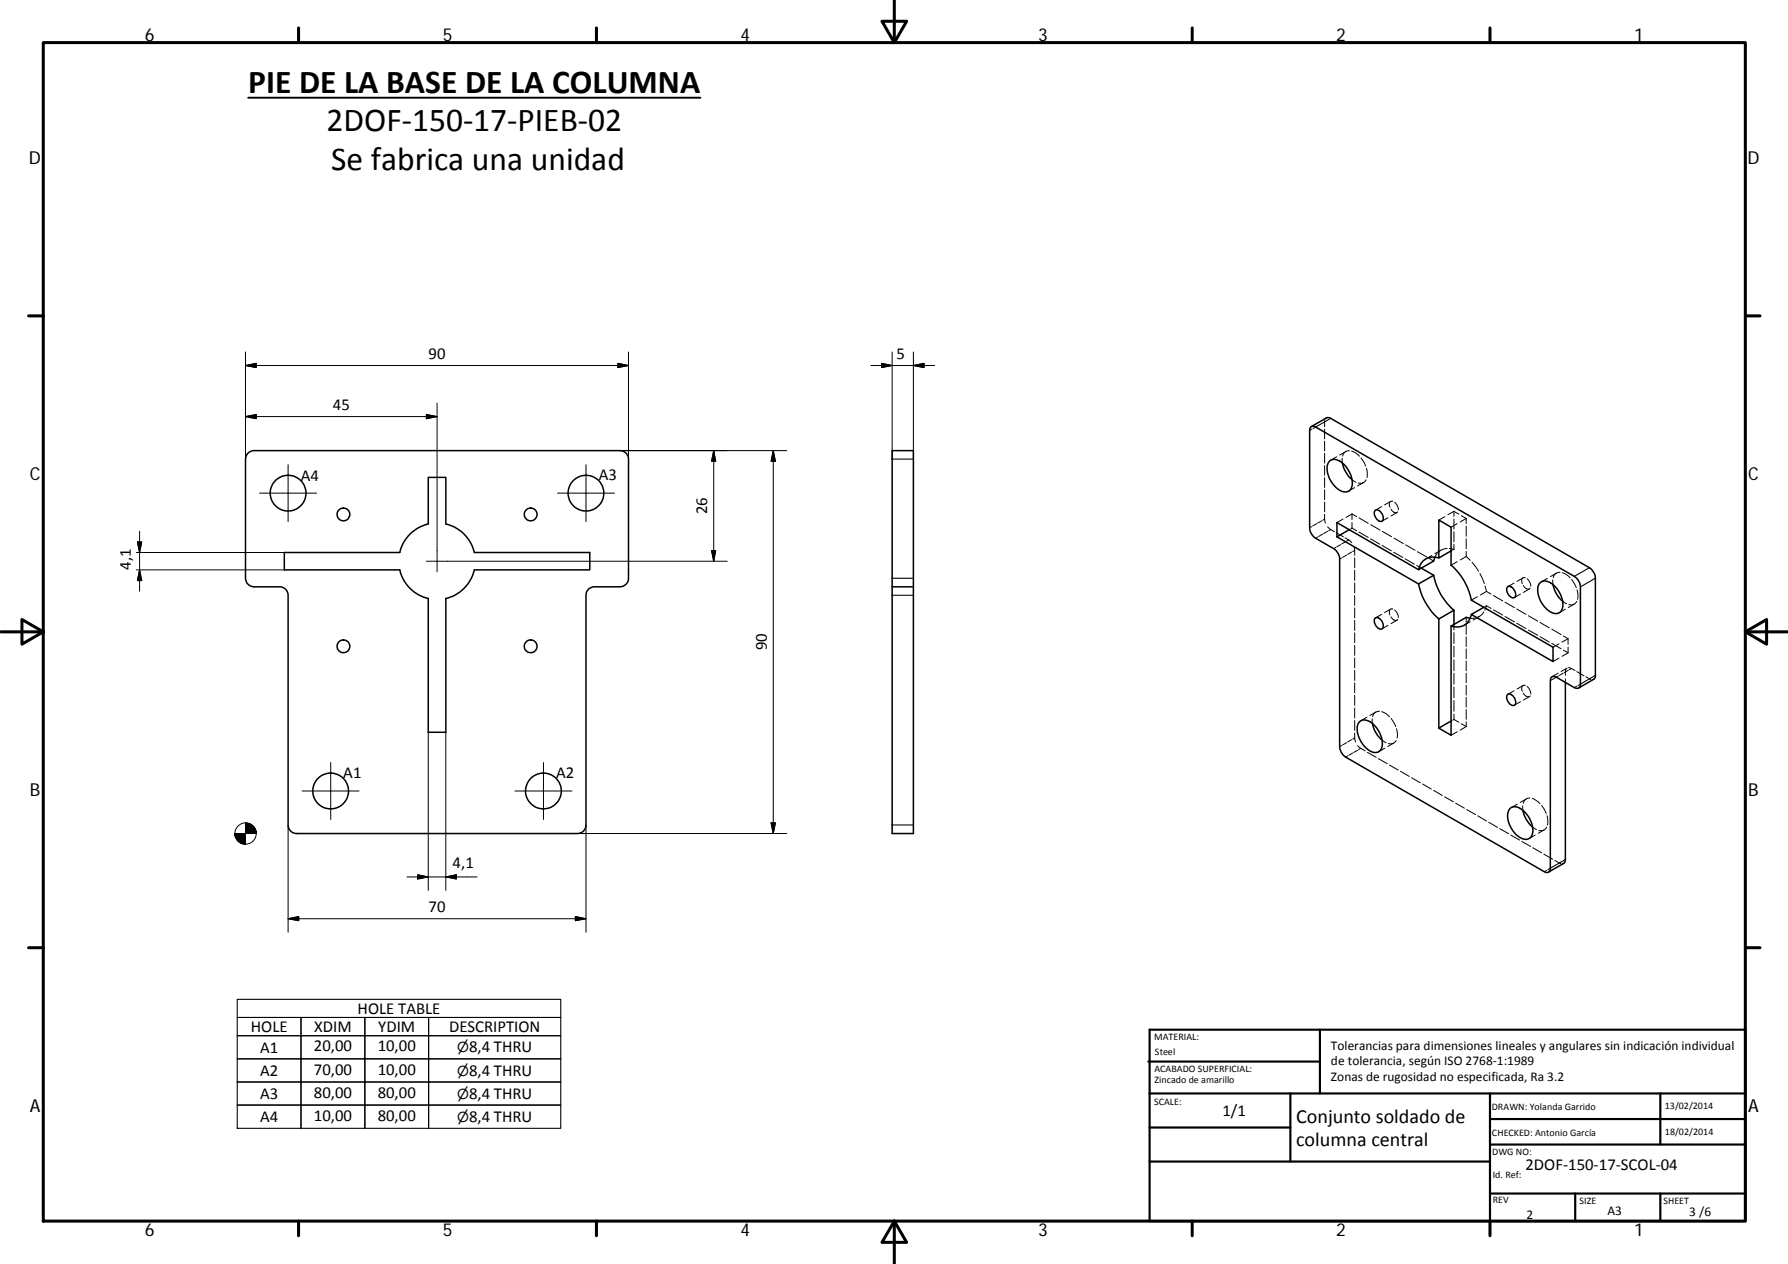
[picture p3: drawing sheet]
<svg xmlns="http://www.w3.org/2000/svg" width="420mm" height="297mm" viewBox="0 0 420 297" stroke-linecap="round" stroke-linejoin="round" font-family="sans-serif">
<g fill="none" stroke="#000" stroke-width=".36">
<path d="M58.4 106.4l1.3-.5h86a2 2 0 0 1 2 2v28a2 2 0 0 1-2 2h-6a1.96 1.96 0 0 0-2 2v54a2 2 0 0 1-2 2h-66a2 2 0 0 1-2-2v-54a1.97 1.97 0 0 0-2-2h-6a2.04 2.04 0 0 1-2-2v-28l.1-.7zM209.6 105.9h5v90h-5zM307.9 100.5l.6-.3 .6 .2 60.8 35a3.2 3.2 0 0 1 1.5 2.5v22.9a.88 .88 0 0 1-.5 .9 .88 .88 0 0 1-1-.1l-4.2-2.5a.86 .86 0 0 0-1 0 .86 .86 0 0 0-.4 .9v44a.87 .87 0 0 1-.4 .9 .87 .87 0 0 1-1 0l-46.7-27a3.2 3.2 0 0 1-1.4-2.4v-44.1a3.1 3.1 0 0 0-1.4-2.5l-4.3-2.4a3.2 3.2 0 0 1-1.3-2.5v-22.8zM308.2 100.2l3.5-2h.8l61 35.2a3.3 3.3 0 0 1 1.4 2.5v23.1l-.4 .6-3.5 2.1M312.4 108.4a2.28 2.28 0 0 1 3.1 .5 5.9 5.9 0 0 1 2.1 5.6 1.78 1.78 0 0 1-3 .6 5.9 5.9 0 0 1-2.5-6.2zM315.4 108.8a7.4 7.4 0 0 0 2.3 3.9M323.1 120a1.29 1.29 0 0 1 1.8 1 .95 .95 0 0 1-.5 1.6 1.99 1.99 0 0 1-1.3-2.6zM66.8 129.8h27.1a8.9 8.9 0 0 1 6.7-6.7v-10.9h4.2v10.9a9 9 0 0 1 6.7 6.7h27.1v4.1h-27.1a9.1 9.1 0 0 1-6.7 6.8v31.4h-4.2v-31.4a8.9 8.9 0 0 1-6.7-6.8h-27.1zM209.6 137.9h5M314.2 126.2l19.1 11M314.2 126.2v-3.4l19.1 11.1 3.6-2.1 .3-.8M317.1 124.5l-2.9 1.7"/>
<path d="M333.3 137.2a15 15 0 0 0 4.8 8.3M334 133.5l2.9 1.7M336.9 135.2a14.2 14.2 0 0 0 4.8 8.2M336.9 135.2l-3.6 2M338.1 131.1a3.5 3.5 0 0 0-4.8 2.8M341 129.5l-2.9 1.6v-8.9l2.9 1.7v8.9a14.4 14.4 0 0 1 4.7 8.2l19.2 11.1v3.4l-19.2-11.1 3-1.7M354.2 137.9a1.32 1.32 0 0 1 1.8 1.1 .95 .95 0 0 1-.5 1.5 1.96 1.96 0 0 1-1.3-2.6zM361.9 137a2.23 2.23 0 0 1 3.1 .4 5.8 5.8 0 0 1 2 6 1.82 1.82 0 0 1-2.9 .3 6 6 0 0 1-2.6-6.2zM364.9 137.4a6.7 6.7 0 0 0 2.3 3.9M323.1 145.3a1.32 1.32 0 0 1 1.8 1 .95 .95 0 0 1-.5 1.5 1.96 1.96 0 0 1-1.3-2.5zM338.1 145.5v25.6M341 147.1v25.7l-2.9-1.7"/>
<path d="M341.7 143.4l-3.6 2.1M341.7 143.4v3.3M345.5 145.3l-1-.2-3.5 2M345.7 144.4a3.4 3.4 0 0 1-4.7 2.7M319.5 169.6a2.29 2.29 0 0 1 3.1 .5 5.8 5.8 0 0 1 2 5.9 1.98 1.98 0 0 1-3.2 .1 5.6 5.6 0 0 1-2.1-6.2zM322.5 170a6.9 6.9 0 0 0 2.3 3.9M341 169.4l-2.9 1.7M354.2 163.2a1.56 1.56 0 0 1 2 1.6 .78 .78 0 0 1-.5 1 .78 .78 0 0 1-1-.4 1.88 1.88 0 0 1-.5-2.2zM367.8 160.4v41.8l-.2 .6-3.7 2.1M354.8 190a2.28 2.28 0 0 1 3.1 .5 5.9 5.9 0 0 1 2.1 5.7 1.79 1.79 0 0 1-3 .5 5.9 5.9 0 0 1-2.5-6.2zM357.9 190.4a7.2 7.2 0 0 0 2.2 4"/>
<circle cx="67.7" cy="115.9" r="4.2"/>
<circle cx="137.7" cy="115.9" r="4.2"/>
<circle cx="80.7" cy="120.9" r="1.48"/>
<circle cx="124.7" cy="120.9" r="1.49"/>
<circle cx="80.7" cy="151.9" r="1.49"/>
<circle cx="124.7" cy="151.9" r="1.5"/>
<circle cx="77.7" cy="185.9" r="4.2"/>
<circle cx="127.7" cy="185.9" r="4.2"/>
</g>
<g fill="none" stroke="#000" stroke-width=".23">
<path d="M57.7 85.9l2.5-.5v1zM57.7 97.9l2.5-.5v1zM57.7 85.9h90M57.7 97.9h45M57.7 82.7v25.2M100.2 97.4l2.5 .5-2.5 .5zM102.7 94.7v39.7M145.2 85.4l2.5 .5-2.5 .5zM147.7 82.7v25.2M204.6 85.9h15.1M207.1 85.4l2.5 .5-2.5 .5zM209.6 82.7v25.2"/>
<path d="M214.6 82.7v25.2M214.6 85.9l2.5-.5v1zM311.3 98.8v1.5M311.7 98.2l-.2 .2M61 115.9h13.4M67.7 109.2v13.4M131 115.9h13.4M137.7 109.2v13.4M167.7 105.9v26M167.7 105.9l.5 2.5h-1zM181.7 105.9v90M181.7 105.9l.5 2.5h-1z"/>
<path d="M184.9 105.9h-39.2M308.3 100.8l-.5 .4M309.1 100.4l-.5 .3M311.3 100.8v2.3M311.3 103.7v2.3M311.3 106.6v2.2M311.3 109.4v2.3M311.3 112.3v2.3M311.3 115.1v2.3M311.3 118v2.3M314.1 107.3l-1.4 .8M315.4 107.7v1.1"/>
<path d="M316.3 106.1l-1.5 .8M317.1 105.9a1.53 1.53 0 0 0-1.6 1.3M317.6 106l.8 .3 1.1 .9M317.7 112.7l.9 .6M318.3 114.6l-1.4 .8M319.8 107.6l1.1 1.9M320.5 113.4l-1.5 .8M321 112.8a1.55 1.55 0 0 1-1.9 .7M321.1 110l.1 2.2M324.7 119l-1.5 .9M326.8 117.8l-1.4 .8M326.8 119.7a1.08 1.08 0 0 0 1.7 .6"/>
<path d="M327.3 117.8a.84 .84 0 0 0-.8 .5 .84 .84 0 0 0 .1 .9M327.7 118a2.5 2.5 0 0 1 .9 1.8M32 133.9h34.8M32 129.8h34.8M32.3 127.4h1l-.5 2.4zM32.8 124.8v14.1M32.8 133.9l.5 2.5h-1zM100.2 131.9h70.7M167.2 129.4h1l-.5 2.5zM308.2 123.8l-.4 .2M309.4 123.1l-.9 .5M309.6 126.2l-.5 .3"/>
<path d="M310.6 122.4l-1 .5M310.8 125.5l-1 .6M311.3 122l-.5 .3M311.3 120.8v1.2M311.3 122l.2 .9M312 123.8l.7 .6M312 124.8l-.9 .6M312.7 124.4l-.5 .3M312.7 124.4l.8 .5M313.9 128.7l-.5 .2M314 125.2l1.7 1M315 128l-.9 .5"/>
<path d="M315.3 131.1l-.5 .3M315.6 122l-1.4 .8M316.1 126.4l.8 .5M316.2 127.3l-.9 .5M316.5 130.4l-1 .6M316.9 126.9l-.4 .2M316.9 126.9l.8 .6M317.3 124.4l-.2 .1M317.6 129.7l-.9 .6M317.7 124.1l-.2 .1M317.7 120.8v1.3M317.7 122.8v1.3"/>
<path d="M317.7 120.8l-1.4 .8M317.7 124.1l1.1 .6M317.7 120.8l1.1 .6M318.1 128.4l.2 .9M318.3 129.3l-.4 .3M318.3 129.3v1.2M318.3 131.1v2.4M318.3 134v2.4M318.3 137v2.3M318.3 139.9v2.4M319.3 125l2.2 1.3M319.4 121.7l2.1 1.3"/>
<path d="M322 126.6l2.2 1.3M322.1 123.3l2.2 1.3M324.8 128.2l2.2 1.2M324.8 124.9l2.2 1.2M326.2 121.7l-1.4 .8M327.5 129.8l2.2 1.2M327.6 126.5l2.2 1.2M328.3 120.4l-1.4 .9M330.2 131.3l2.1 1.3M330.3 128l2.2 1.3M332.9 132.9l1.1 .6M333.1 129.6l2.1 1.3"/>
<path d="M335.8 131.2l1.1 .6M336.5 130.5l-1.4 .8M337.7 130l-.5 1M338.6 129.3l-1.4 .8M339.5 121.4l-1.4 .8M340.1 128.9l-1.2 .2-.8 .6M340.6 128.9l1.1 .2M341.2 129.3l-.2 .2M341.7 120.2l1.1 .6M341.7 129.1l-.3 .1M341.7 120.2v1.1M341.7 122v2.3"/>
<path d="M341.7 124.9v2.4M341.7 127.9v1.2M341.7 120.2l-1.5 .8M342.4 132l-1.4 .8M342.4 123.1l-1.4 .8M343.4 121.2l1.1 .6M344.5 130.8l-1.4 .8M344.5 121.8l-1.4 .9M344.5 121.8v1.2M344.5 123.6v2.4M344.5 126.6v2.4M344.5 129.6v1.2"/>
<path d="M344.5 130.8l1 .9M345.9 132.1l1.5 2.1M347.8 134.8l1 2.3M349 137.7l.3 1.3M349.3 139l1.1 .6M349.3 139l-1.4 .8M350.9 140l2.2 1.2M355.8 137l-1.4 .8M357.3 139.6l-1.5 .8M357.9 135.8l-1.4 .8M358 137.6a1.02 1.02 0 0 0 1.6 .6M358.4 135.8a.82 .82 0 0 0-.8 .4 .82 .82 0 0 0 .1 1"/>
<path d="M358.8 136a2.41 2.41 0 0 1 .9 1.8M359.4 138.4l-1.4 .8M363.6 135.9l-1.4 .8M364.9 136.3v1.1M365.7 134.7l-1.4 .8M366.6 134.5a1.57 1.57 0 0 0-1.6 1.2M367.1 134.6l.8 .3 1.1 .9M369.3 136.2l1.1 1.9M370.6 138.6l.2 1-.1 1.2M318.3 142.9v2.3M318.3 145.8v2.3M318.3 148.7v2.4"/>
<path d="M318.3 151.7v2.3M318.3 154.6v2.4M318.3 157.5v2.4M324.7 144.4l-1.5 .8M326.2 147l-1.4 .8M326.8 143.2l-1.4 .8M326.8 144.9a1.02 1.02 0 0 0 1.7 .7M327.3 143.1a.81 .81 0 0 0-.8 .5 .81 .81 0 0 0 .1 .9M327.7 143.4a2.42 2.42 0 0 1 .9 1.7M328.3 145.7l-1.4 .9M341.7 146.7v1.3M341.7 148.7v2.5"/>
<path d="M341.7 151.8v2.6M341.7 155v2.6M341.7 158.2v2.6M344.5 145.1v1.1M344.5 146.8v2.3M344.5 149.6v2.3M344.5 152.5v2.3M344.5 155.3v2.3M344.5 158.2v2.3M345.5 146.1l-1.4 .8M346.5 145.3h-1M347.2 140.2l-1.5 .8"/>
<path d="M347.6 144.9l-1.4 .8M348.7 143.8l-.8 .9-.9 .4M348.9 142.6l-.2 .1M349.3 142.3l1.1 .7M349.3 142.3l-.2 .2M349.3 142.3l-.4 1.1M350.9 143.3l2.2 1.2M353.7 141.5l2.2 1.3M353.7 144.9l2.2 1.3M356.4 143.1l2.2 1.3M356.4 146.5l2.2 1.2M359.1 144.7l2.2 1.3"/>
<path d="M359.1 148.1l2.2 1.2M361.9 146.3l2.2 1.3M361.9 149.6l2.2 1.3M364.6 147.8l2.2 1.3M364.6 151.2l2.2 1.3M366.1 158.2l-1.4 .8M366.2 158.9l-.5 .2M366.3 151.3l-1.4 .8M366.3 154.6l-1.4 .9M367.2 141.3l.9 .6M367.4 158.2l-1 .5M367.4 149.5l1.1 .6"/>
<path d="M367.4 152.8l1.1 .6M367.8 143.2l-1.4 .8M367.8 159.5v.9M368 157.2l-.2 1.5M368.2 157l-1.4 .8M368.5 150.1l-1.4 .8M368.5 150.1v1.3M368.5 152.1v1.3M368.5 153.4l-1.4 .8M368.5 157.5l-.9 .6M368.6 156.9l.7 .2M369.3 157.1l-.5 .3"/>
<path d="M369.3 157.1l.8 .5M369.9 142l-1.4 .8M370.5 157.8l1.7 1M370.5 141.3a1.55 1.55 0 0 1-1.9 .8M372.6 159l1.2 .7M374.5 159.6l-.3 .1M77.7 179.2v13.4M100.6 172.1v37.2M104.8 172.1v37.2M127.7 179.2v13.4M315.3 175.2l-.5 .3M316.5 174.5l-1 .5"/>
<path d="M316.7 177.6l-.5 .3M317.6 173.8l-.9 .6M317.9 177l-1 .5M318.3 173.4l-.4 .3M318.3 160.5v2.3M318.3 163.4v2.4M318.3 166.4v2.3M318.3 169.3v2.3M318.3 172.3v1.1M318.3 173.4l.2 1M319 175.2l.8 .7M319.1 176.3l-1 .5"/>
<path d="M319.8 175.9l-.5 .2M319.8 175.9l1 .6M321.2 168.6l-1.4 .8M321.3 176.8l2.1 1.2M322.5 168.9v1.1M323.3 167.3l-1.4 .8M323.9 178.3l2.1 1.2M324.2 167.2a1.53 1.53 0 0 0-1.7 1.2M324.7 167.2l1.1 .6 .7 .6M324.8 173.9l.9 .6M325.4 175.8l-1.4 .9M326.5 179.8l2.1 1.2"/>
<path d="M326.9 168.8l1.1 2M327.5 174.6l-1.4 .8M328.1 174a1.51 1.51 0 0 1-1.9 .8M328.2 171.3l.2 .9-.1 1.2M341.2 169.3l-.2 .1M341.7 161.4v2.6M341.7 164.6v2.6M341.7 167.8v1.3M341.7 169.1l-.3 .1M341.7 169.1l1.1 .6M342.4 172l-1.4 .8M343.4 170.1l1.1 .7"/>
<path d="M344.5 161.1v2.2M344.5 163.9v2.3M344.5 166.8v2.2M344.5 169.6v1.2M344.5 170.8l-1.4 .8M355.8 162.3l-1.4 .8M357.3 164.9l-1.5 .8M357.9 161.1l-1.4 .8M358 162.9a1.02 1.02 0 0 0 1.6 .6M358.4 161.1a.8 .8 0 0 0-.8 .4 .8 .8 0 0 0 .1 1M358.8 161.3a2.41 2.41 0 0 1 .9 1.8M359.4 163.7l-1.4 .8"/>
<path d="M370.5 161.2l-.6 .4M371.4 160.8l-.6 .3M67.7 193.9v25.2M71 185.9h13.4M121 185.9h13.4M135.7 195.9h49.2M137.7 193.9v25.2M181.2 193.4h1l-.5 2.5zM329.1 181.3l2.1 1.2M331.7 182.8l2 1.2M334.3 184.2l2 1.2M336.9 185.7l2 1.2"/>
<path d="M339.5 187.2l2 1.2M342.1 188.7l2 1.2M344.6 190.2l2.1 1.2M347.2 191.7l2.1 1.2M349.8 193.2l2.1 1.2M352.4 194.7l2.1 1.2M355 196.2l2.1 1.2M356.5 189l-1.4 .8M357.6 197.7l2.1 1.2M357.8 189.4l.1 1M358.7 187.7l-1.5 .9M359.5 187.5a1.53 1.53 0 0 0-1.6 1.3"/>
<path d="M360.1 187.6l1.8 1.2M360.1 194.4l.9 .6M360.2 199.2l2.1 1.2M360.8 196.2l-1.5 .9M362.3 189.3l1 1.9M362.9 195l-1.4 .8M363.4 194.4a1.47 1.47 0 0 1-1.8 .7M363.5 191.7l.2 1v1.2M67.7 215.9l2.5-.5v1zM67.7 215.9h70M95.6 206.1h16.5M98.2 205.6l2.4 .5-2.4 .5z"/>
<path d="M104.8 206.1l2.4-.5v1zM135.2 215.4l2.5 .5-2.5 .5zM362.8 200.7l2.1 1.2M363.4 204.5l-.5 .4M364.3 204l-.6 .4M365.4 202.2l1.3 .7M367.4 202.9l-.3 .1"/>
<circle cx="57.7" cy="195.9" r="2.51"/>
</g>
<g fill="none" stroke="#000" stroke-width=".25">
<path d="M312.7 98.3l-3.6 2.1M209.6 107.9h5M209.6 135.9h5M209.6 139.9h5M373.5 133.4l-3.6 2M374.9 135.9l-3.5 2M365.7 159.1l-1.4 .9M374.9 158.7l-3.5 2.1M209.6 193.9h5M367.8 202l-3.5 2M55.7 239.1h15v4.3M55.7 234.8h76.1v30.4h-76.1z"/>
<path d="M85.7 239.1v26.1M131.8 239.1h-61.1v26.1v-5.5h-15h76.1h-31.1v-5.4M70.7 248.8v-5.4h-15h76.1h-31.1v-4.3v26.1M100.7 243.4v5.4h31.1h-76.1h15v5.5M100.7 248.8v5.5h31.1h-76.1h15v5.4"/>
</g>
<g fill="none" stroke="#000" stroke-width=".71">
<path d="M10.2 10h399.9v277h-399.9zM70.2 6.6v3.4M140.2 6.6v3.4M207.3 5h5.8l-2.9 5zM210.2 0v10M280.2 6.6v3.4M350.1 6.6v3.4M6.7 74.2h3.5M410.1 74.2h3.5M.2 148.5h10M5.2 145.6l5 2.9-5 2.9zM410.1 148.5l5-2.9v5.8z"/>
<path d="M410.1 148.5h10M6.7 222.7h3.5M410.1 222.7h3.5M70.2 287v3.4M140.2 287v3.4M210.2 287l2.9 5h-5.8zM210.2 287v10M280.2 287v3.4M350.1 287v3.4"/>
</g>
<g fill="none" stroke="#000" stroke-width=".51">
<path d="M269.8 249.5h40.4M270.1 242h140v45h-140zM270.1 257h140M303.2 257v16M310.2 242v15M350.1 257v30M390.2 257v12M270.1 265h33.1M270.1 273h80M350.1 269h60M350.1 263h60M350.1 280.5h60"/>
<path d="M370.2 280.5v6.5M390.2 280.5v6.5"/>
</g>
<path d="M58.3 23h106.3" fill="none" stroke="#000" stroke-width=".46"/>
<g fill="#000" stroke="#000" stroke-width=".23">
<path d="M57.7 85.9l2.5-.5v1zM57.7 97.9l2.5-.5v1zM100.2 97.4l2.5 .5-2.5 .5zM145.2 85.4l2.5 .5-2.5 .5zM207.1 85.4l2.5 .5-2.5 .5zM214.6 85.9l2.5-.5v1zM167.7 105.9l.5 2.5h-1zM181.7 105.9l.5 2.5h-1zM32.3 127.4h1l-.5 2.4zM32.8 133.9l.5 2.5h-1zM167.2 129.4h1l-.5 2.5zM55.2 195.9l.1 .7z"/>
<path d="M55.2 195.9l.2 1zM55.2 195.9l.4 1.3zM55.2 195.9l.6 1.6zM55.2 195.9l.9 1.9-.3-.3zM55.2 195.9l1.2 2.1-.3-.2zM55.2 195.9l1.5 2.3-.3-.2zM55.2 195.9l1.8 2.4-.3-.1zM55.2 195.9l2.1 2.5-.3-.1zM55.2 195.9l2.5 2.5h-.4zM57.7 193.4l2.5 2.5h-2.5zM55.2 195.9h2.5v2.5zM60.1 195.2l.1 .7z"/>
<path d="M60 194.8l.2 1.1zM59.8 194.5l.4 1.4zM59.6 194.2l.6 1.7zM59.3 194l.3 .2 .6 1.7zM59.1 193.8l.2 .2 .9 1.9zM58.7 193.6l.4 .2 1.1 2.1zM58.4 193.5l.3 .1 1.5 2.3zM58 193.4l.4 .1 1.8 2.4zM57.7 193.4h.3l2.2 2.5zM181.2 193.4h1l-.5 2.5zM67.7 215.9l2.5-.5v1zM98.2 205.6l2.4 .5-2.4 .5z"/>
<path d="M104.8 206.1l2.4-.5v1zM135.2 215.4l2.5 .5-2.5 .5z"/>
</g>
<g font-size="7.9">
<text x="58.3" y="21.8">PIE DE LA BASE DE LA COLUMNA</text>
<text x="76.7" y="30.9">2DOF‐150‐17‐PIEB‐02</text>
<text x="77.8" y="39.9">Se fabrica una unidad</text>
</g>
<g font-size="4.7">
<text x="304.6" y="263.9">Conjunto soldado de</text>
<text x="304.6" y="269.3">columna central</text>
</g>
<g font-size="4.2">
<text x="34" y="9.6">6</text>
<text x="104" y="9.6">5</text>
<text x="174" y="9.6">4</text>
<text x="244" y="9.6">3</text>
<text x="314" y="9.6">2</text>
<text x="384" y="9.6">1</text>
<text x="6.8" y="38.7">D</text>
<text x="410.6" y="38.7">D</text>
<text x="7" y="112.9">C</text>
<text x="410.8" y="112.9">C</text>
<text x="7" y="187.1">B</text>
<text x="410.8" y="187.1">B</text>
<text x="7" y="261.3">A</text>
<text x="410.8" y="261.3">A</text>
<text x="34" y="290.4">6</text>
<text x="104" y="290.4">5</text>
<text x="174" y="290.4">4</text>
<text x="244" y="290.4">3</text>
<text x="314" y="290.4">2</text>
<text x="384" y="290.4">1</text>
</g>
<g font-size="3.9">
<text x="100.7" y="84.3">90</text>
<text x="210.6" y="84.3">5</text>
<text x="78.2" y="96.3">45</text>
<text x="70.7" y="112.9">A4</text>
<text x="140.7" y="112.9">A3</text>
<text x="166.1" y="120.9" transform="rotate(-90 166.1 120.9)">26</text>
<text x="30.7" y="133.9" transform="rotate(-90 30.7 133.9)">4,1</text>
<text x="180.2" y="152.9" transform="rotate(-90 180.2 152.9)">90</text>
<text x="80.7" y="182.9">A1</text>
<text x="130.7" y="182.9">A2</text>
<text x="106.4" y="204">4,1</text>
<text x="100.7" y="214.3">70</text>
<text x="84" y="238.2">HOLE TABLE</text>
<text x="58.9" y="242.5">HOLE</text>
<text x="73.8" y="242.5">XDIM</text>
<text x="88.9" y="242.5">YDIM</text>
<text x="105.5" y="242.5">DESCRIPTION</text>
<text x="61.1" y="247.4">A1</text>
<text x="73.8" y="247.1">20,00</text>
<text x="88.8" y="247.1">10,00</text>
<text x="110.2" y="247.3">8,4 THRU</text>
<text x="61.1" y="252.8">A2</text>
<text x="73.8" y="252.5">70,00</text>
<text x="73.8" y="258">80,00</text>
<text x="88.8" y="252.5">10,00</text>
<text x="88.8" y="258">80,00</text>
<text x="110.2" y="252.8">8,4 THRU</text>
<text x="61.1" y="258.2">A3</text>
<text x="61.1" y="263.7">A4</text>
<text x="73.8" y="263.4">10,00</text>
<text x="88.8" y="263.4">80,00</text>
<text x="110.2" y="258.2">8,4 THRU</text>
<text x="110.2" y="263.6">8,4 THRU</text>
<text x="287.3" y="262.2">1/1</text>
<text x="358.5" y="274.9">2DOF‐150‐17‐SCOL‐04</text>
</g>
<g font-size="3.3">
<text x="107.4" y="247.3">⌀</text>
<text x="107.4" y="252.8">⌀</text>
<text x="107.4" y="258.2">⌀</text>
<text x="107.4" y="263.6">⌀</text>
</g>
<g font-size="3.1">
<text x="312.8" y="246.8">Tolerancias para dimensiones lineales y angulares sin indicación individual</text>
<text x="312.8" y="250.4">de tolerancia, según ISO 2768‐1:1989</text>
<text x="312.8" y="254">Zonas de rugosidad no especificada, Ra 3.2</text>
<text x="358.7" y="286.4">2</text>
<text x="377.7" y="285.6">A3</text>
<text x="397" y="285.8">3 /6</text>
</g>
<g font-size="2.4">
<text x="271.2" y="244.4">MATERIAL:</text>
<text x="271.3" y="251.9">ACABADO SUPERFICIAL:</text>
<text x="271.4" y="247.9">Steel</text>
<text x="271.3" y="254.6">Zincado de amarillo</text>
<text x="271.2" y="259.7">SCALE:</text>
<text x="350.6" y="260.9">DRAWN: Yolanda Garrido</text>
<text x="391.2" y="260.6">13/02/2014</text>
<text x="350.6" y="267">CHECKED: Antonio García</text>
<text x="391.2" y="266.6">18/02/2014</text>
<text x="350.6" y="271.4">DWG NO:</text>
<text x="350.8" y="276.8">Id. Ref:</text>
<text x="350.8" y="282.8">REV</text>
<text x="371.2" y="282.9">SIZE</text>
<text x="390.9" y="282.9">SHEET</text>
</g>
</svg>
